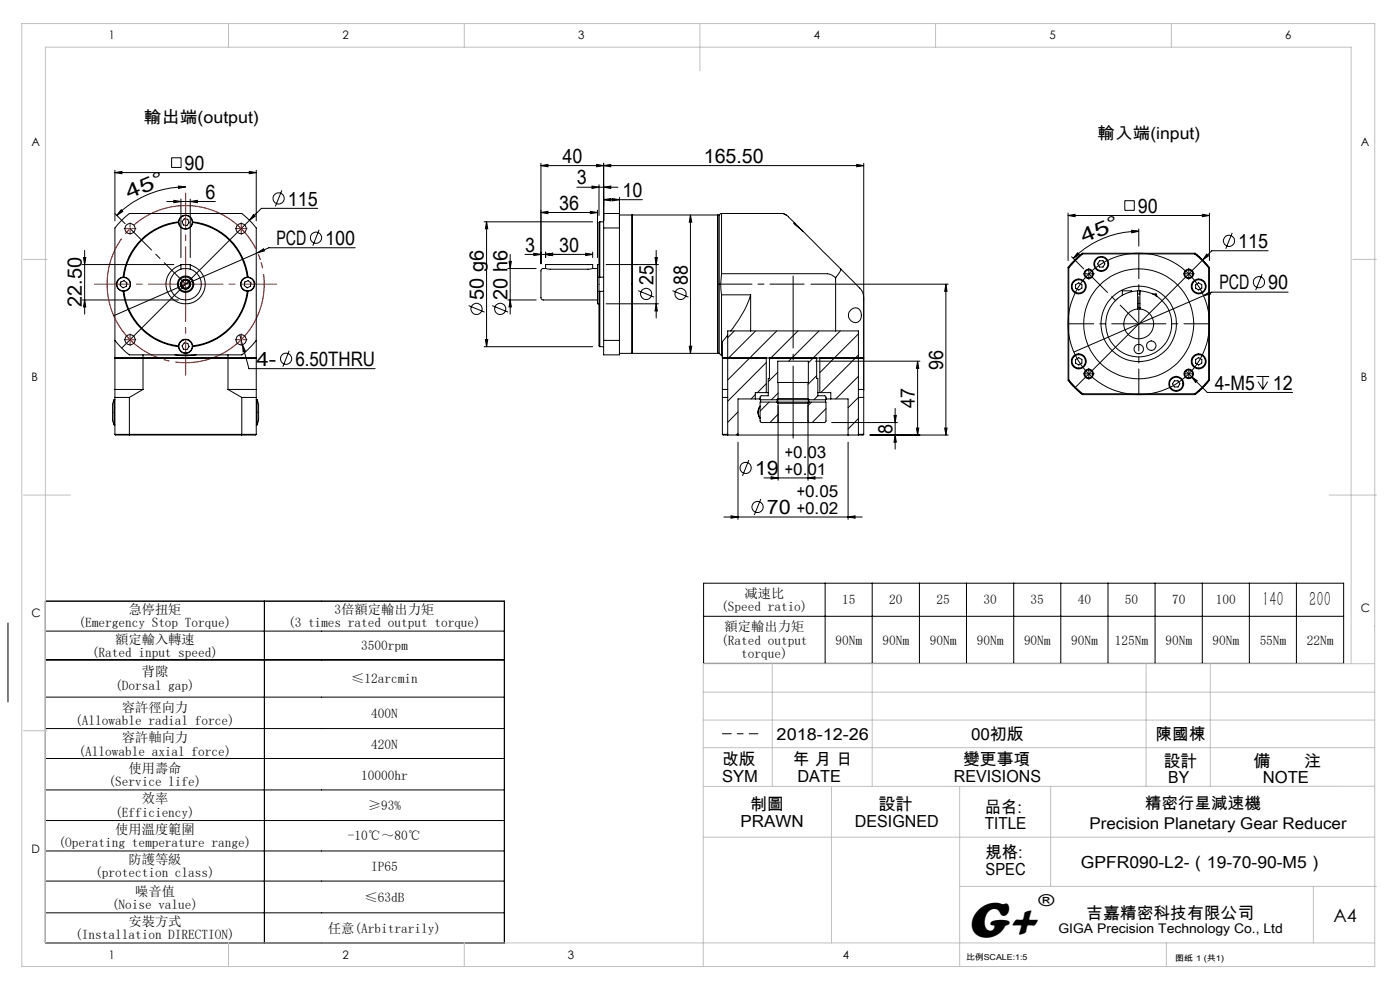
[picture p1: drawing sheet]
<svg xmlns="http://www.w3.org/2000/svg" width="297mm" height="210mm" viewBox="0 0 297 210" stroke-linecap="round" stroke-linejoin="round" font-family="sans-serif">
<g fill="none" stroke="#000" stroke-width=".21">
<path d="M24.4 36.6l1.5-.2v.5zM24.4 36.1v10.7M24.4 36.6h30M36.4 33.5h2v2h-2zM37.9 39.5l1.5 .1-1.5 .4zM39.4 39.6a20.6 20.6 0 0 0-14.6 6.1M52.9 36.4l1.5 .2-1.5 .3zM54.4 36.1v10.7M114.8 35.1l1.4-.2v.5zM114.8 34.6v21.3M114.8 35.1h68.4M122.4 39.7h8.7"/>
<path d="M125.6 39.5l1.5 .2-1.5 .3zM126.6 34.9l1.5 .2-1.5 .3zM127.1 39.2v6.5M128.1 35.1l1.5-.2v.5zM128.1 39.7l1.5-.2v.5zM128.1 34.6v12.2M181.8 34.9l1.4 .2-1.4 .3zM183.2 34.6v57.5M17.5 56.1h19.4M17.7 54.6h.5l-.2 1.5zM18 53.1v13.5M24.4 45.3l2.1 2.1"/>
<path d="M25.6 59.8l.7-.3 .6 .5-.1 .7-.7 .4-.6-.5zM25.7 44.5l.3 .4-1.2 .8zM26.1 58.8h.2M26.1 58.8a1.5 1.5 0 0 0-1.4 1.5 1.5 1.5 0 0 0 1.4 1.5M26.3 58.8a1.5 1.5 0 0 1 1.4 1.5 1.5 1.5 0 0 1-1.4 1.5M35.4 42.7h10.3M36.9 42.5l1.5 .2-1.5 .3zM37.9 47.1v.1M37.9 47.1a13.4 13.4 0 0 0-11.8 11.7M37.9 47.1a1.5 1.5 0 0 1 1.5-1.5 1.5 1.5 0 0 1 1.5 1.5M37.9 47.2a13.2 13.2 0 0 0-11.6 11.6M37.9 47.2a1.48 1.48 0 0 0 1.5 1.4 1.48 1.48 0 0 0 1.5-1.4"/>
<path d="M38.4 42.2v12.4M38.4 56.3a4.2 4.2 0 0 0-2.4 6.3 4.2 4.2 0 0 0 6.8 0 4.2 4.2 0 0 0-2.4-6.3M38.4 57.1v-1h2v1M39.1 46.4l.7 .1 .3 .7-.4 .6-.8-.1-.3-.7zM40.4 42.7l1.5-.2v.5zM40.4 42.2v12.4M40.9 47.2a13.2 13.2 0 0 1 11.6 11.6M40.9 47.1v.1M40.9 47.1a13.4 13.4 0 0 1 11.7 11.7M51.9 59.8l.7-.3 .6 .5-.1 .7-.7 .4-.6-.5zM52.5 58.8a1.5 1.5 0 0 0-1.5 1.5 1.5 1.5 0 0 0 1.5 1.5M52.5 58.8h.1"/>
<path d="M52.6 58.8a1.5 1.5 0 0 1 1.4 1.5 1.5 1.5 0 0 1-1.4 1.5M53.8 45.5l.4 .4-1.3 .8zM54.6 53.6l1.3-.8 .2 .4zM54.6 53.6l-30.5 13.4M59.8 40.4l-1.4 3.4M67.4 44.2h-11.9l-29.7 29.6M67.7 48.7l-1.3 3.4M75.4 52.6h-18.4l-2.4 1M102.7 47.1h23M103.2 47.1v26.4M103.2 47.1l.3 1.4h-.5zM107.7 57h6"/>
<path d="M108 55.4h.5l-.3 1.6zM108.2 54v12.6M111.4 54h14.3M113.2 53.7l1.6 .3-1.6 .2zM114.8 45.1l1.4-.3v.5zM114.8 45.1h12M115.7 54l1.5-.3v.5zM115.7 53.5v1.1M115.7 57l.9 .1h8.3l.8-.1M115.7 57h-.7l-.2 .4v5.8l.2 .4h11.8M115.7 57v-.9h10v.9M124.2 53.7l1.5 .3-1.5 .2z"/>
<path d="M125.2 44.8l1.6 .3-1.6 .2zM125.7 53.5v1.1M125.7 57h1.1M126.8 44.6v10M127.1 56.1h-.3v8.3h.3M127.1 58.8v3M127.1 58.8h.1M127.2 47.1l-.1 .1v11.6M127.2 47.1v11.7M127.2 47.1h.9M127.2 58.8h.9M128.1 42.4l1.5-.3v.5z"/>
<path d="M128.1 42.4h8.2M128.1 48.4v-3.1h3.3v3.1M128.1 48.4v23.8M128.1 48.4h3.3M128.6 56.1h11.1M129.9 42.1l1.5 .3-1.5 .2zM131.4 41.9v6.2M131.4 48.4v23.8M131.4 45.6h21.2M134.1 45.6v29.4M139 54.6h.5l-.3 1.5zM139.2 53.1v14.3"/>
<path d="M146.5 45.6v29.4M146.5 45.6l.3 1.5h-.6zM152.3 45.6v29.4M152.6 45.6v29.4M152.6 45.6l.3-.3h13.2l.7 .3M153.1 45.3v12.8M153.1 58.1l-.2 2.2 .2 2.2M153.1 58.1h22.4l1 .2 .8 .6M166.2 45.3l1 .6 1.6 1.6M168.8 47.5l-.3-.2a.65 .65 0 0 0 .5 .7l1.4 1.1 7.9 7.9M168.8 47.5l1.6 1.6M177.3 58.9v11.3"/>
<path d="M178.3 57l-.1 .6-.9 1.3M178.3 57l4.3 4.4a2.85 2.85 0 0 1 .6 1.8M226.6 45.7l1.5-.2v.5zM226.6 56.8h.1M226.6 45.2v10.1M226.6 45.7h30M226.7 56.8v23.8M227.3 54.5l2.6 2.5M228.1 55.1l1.5-1.4h23.9l.8 .7 2.3 2.4v23.8l-.8 1-2.3 2.1h-23.8l-1.1-.8-2-2.3v-23.8zM228.6 53.6l.4 .4-1.3 .8zM229.7 53.9l-3 2.9M229.7 53.9v-.2l-.9 .7-2.2 2.4"/>
<path d="M229.7 53.9h23.7M230.8 58.1h.3M231 57.9v.4M233.3 55.3h.7l.4 .7-.4 .6h-.7l-.4-.6zM238.6 42.6h2v2h-2zM240.1 48.9l1.5 .2-1.5 .3zM241.6 49.1a19.6 19.6 0 0 0-13.9 5.7M241.6 48.6v3.6M252 58.1h.3M252.2 57.9v.4M253.4 53.9l1.6 1.4 1.4 1.5M253.4 53.9l.1-.1a5.1 5.1 0 0 1 2 1.8l1.1 1.2h-.2"/>
<path d="M255.1 45.5l1.5 .2-1.5 .3zM255.1 55.2l-27.1 27.1M256 53.9l.4 .4-1.3 .9zM256.4 56.8v23.8M256.6 45.2v10.1M261.4 49.4l-1.4 3.4M267.8 58.2l-1.4 3.4M269 53.2h-11.9l-2 2M17.5 63.6h20.4M18 63.6l.2 1.5h-.5zM24.4 75.9h30M24.4 72.2l1.8 2 1.2 1.1h23.9l1.2-1.1 1.9-2"/>
<path d="M26.1 61.8a13.5 13.5 0 0 0 11.8 11.7M26.1 61.8h.2M26.3 61.8a13.2 13.2 0 0 0 11.6 11.6M30.3 75.3v7.3M37.1 75.3l1.7 .2 2.8-.2M37.9 73.5a1.5 1.5 0 0 0 1.5 1.5 1.5 1.5 0 0 0 1.5-1.5M37.9 73.4v.1M37.9 73.4a1.48 1.48 0 0 1 1.5-1.4 1.48 1.48 0 0 1 1.5 1.4M39.1 72.7l.7 .1 .3 .7-.4 .6h-.8l-.3-.7zM40.9 73.4v.1M48.4 75.3v7.3M50.9 71l.5 2.1"/>
<path d="M51.4 73.1l.7 1.4-.5 .1zM51.4 73.1l1.4 5.1h26.8M52.5 61.8a13.2 13.2 0 0 1-11.6 11.6M52.5 61.8h.1M52.6 61.8a13.5 13.5 0 0 1-11.7 11.7M61.3 74.4l-1.3 3.4M99.4 64.8l3.4 1.4M102.7 73.5h23M103 72h.5l-.3 1.5zM104.4 64.8l3.4 1.4M107.7 63.6h6M108.2 63.6l.3 1.5h-.5z"/>
<path d="M127.1 61.8h.1M127.1 61.8v11.6l.1 .1M127.2 61.8v11.7M127.2 73.5h.9M127.2 61.8h.9M128.1 72.2v3.1h3.3v-3.1M128.1 72.2h3.3M128.6 64.4h11.1M131.4 75h21.2M135.4 61.7l3.4 1.3M139.2 64.4l.3 1.6h-.5zM142.7 61.7l3.4 1.3"/>
<path d="M146.2 73.4h.6l-.3 1.6zM152.6 75l.5 .5M153.1 62.5v13M153.1 75.5h.1M153.1 62.5h6.1M153.2 75.9h30M154.4 71.1l-1.2 1.4v19.6M154.4 71.1v21.2M155 70.2h4.2M155 70.2h-.6v.9M155.8 70.2l-1.4 1.4M159.2 62.5a27.7 27.7 0 0 1-4.2 7.7"/>
<path d="M159.2 70.2h18.1M159.2 62.5v7.7M160.3 70.2l-5.9 5.9M162.6 75.9v7.4M162.6 76.9l-8.2 8.2M163.2 75.9v4.4h-.2v3.7h-1.6l-.1 .2v.6h3.4M164.8 70.2l-10.4 10.4M165 79l-2 2M169.3 70.2l-6.1 6M172 60.3h29.2M173 76.6h22.2M173.2 75.9v4.4h.3v3.7"/>
<path d="M173.2 79.7l-1.8 1.8M173.7 70.2l-6.4 6.4M173.9 75.9v7.4M177.3 70.2h4.8v12.4M178.3 70.2l-6.8 6.8M180.5 65.7a1.36 1.36 0 0 1 1.7-.1 1.36 1.36 0 0 1 .5 1.6 1.32 1.32 0 0 1-1.2 1.3 1.32 1.32 0 0 1-1.4-1l-.1-.3a1.53 1.53 0 0 1 .5-1.5zM182.1 70.8l-8.2 8.2M182.1 75.3l-8 8M182.1 79.8l-4.8 4.8M194.7 76.6l.2 1.5h-.5zM194.7 76.6v15.7M200.7 60.3l.2 1.5h-.5z"/>
<path d="M200.7 60.3v32M228.2 60.4l.6-.4 .7 .4v.7l-.7 .4-.6-.4zM228.2 76.3l.6-.4 .7 .4v.7l-.7 .4-.6-.4zM230.8 79.3h.3M231 79.2v.3M240.1 61.9v-.2h-2v.9M241.3 65.2v.3M241.3 65.5a3.2 3.2 0 0 0-2.4 4.9 3.2 3.2 0 0 0 5.4 0 3.2 3.2 0 0 0-2.5-4.9M241.3 61.7l-1.2 .2M241.3 61.7v3.5M241.3 65.5h.5M241.3 61.7h.5"/>
<path d="M241.3 65.2h.5M241.3 62.4h.5M241.3 64.4h.5M241.4 68.7h.4M241.6 68.5v.4M241.8 61.7v3.5M241.8 61.7a7 7 0 0 1 6.1 10.2 7 7 0 0 1-11.8 1.1 7 7 0 0 1 4-11.1M241.8 65.2v.3M244.5 62.4h.8M245.3 62.4v.4M245.3 62.4l.1 .5M251.6 78.7l4.5 4.5h18.1"/>
<path d="M252 79.3h.3M252.2 79.2v.3M252.8 79.9l1.2 .9-.4 .3zM253.6 60.4l.7-.4 .7 .4v.7l-.7 .4-.7-.4zM253.6 76.3l.7-.4 .7 .4v.7l-.7 .4-.7-.4zM255.3 62.7l1.3-.8 .2 .5zM255.3 62.7l-27.5 12M266.6 79.9h2.6M267.9 79.9v2.7M273.3 62h-16.2l-1.8 .7M24.2 84.8v5.3M24.2 84.8l-.3 .9v.5a8.5 8.5 0 0 0 .2 3.8l.1 .1"/>
<path d="M24.2 84.8h.2M24.2 90.1h.2M24.4 82.6h5.9M24.4 84.3h3M24.4 92.1h3M24.4 92.1l.1 .2h3M24.4 92.1v-43.7l1-1.3 2-1.8h23.9l2 1.8 1.1 1.3v43.7M27.4 92.1l.1 .2M27.4 92.1h23.9M27.4 84.3v7.8M27.5 92.3h23.8M30.3 82.6l-2.9 1.7"/>
<path d="M48.4 82.6h6M48.4 82.6l2.9 1.7M51.3 84.3h3.1M51.3 92.1h3.1M51.3 92.1v.2M51.3 84.3v7.8M54.4 92.1l-.2 .2h-2.9M54.4 84.8h.1M54.4 90.1h.1M54.5 84.8v5.3M54.5 84.8l.4 1.4a8.5 8.5 0 0 1-.3 3.8l-.1 .1M153.2 92.1h1.2"/>
<path d="M153.2 84.3h1.2M153.2 82.6h1.2M153.2 92.1l.2 .2h1M154.4 92.3h2.2M156.6 93.8v16.4M156.6 92.3h23.3M156.6 91.9l-.4 .4M156.6 87.4l-2.2 2.2M158.9 97.6l-1.4 3.4M160.2 84.6h1.1M160.2 84.6h-3.6v7.7M160.2 83.7l-.9 .9"/>
<path d="M161.3 86.1a2.03 2.03 0 0 0 0 2.7M161.3 86.2a1.96 1.96 0 0 0 0 2.5M161.4 84.8v.5M162.6 83.3h.4M162.6 83.3h-2.4v1.3M162.6 81.4l-1.9 1.9M163.2 85.3l-1.9 1.9M164.7 84.8h.3M164.7 85.3h.3M164.7 85.3h-3.4v4.2l.2 .1h3.2M164.7 89.6h7M164.7 85.3l.4 .2"/>
<path d="M165 84.8h6.5M165 85.3h6.5M165 84.8v.5M165.1 85.5h6.3M165.1 84.6h6.3M165.1 89.3l-.1 .2-.3 .1M165.1 81.1h6.3M165.1 81.1v3.5M165.1 85.5v16.4M165.1 81.1l-.1-4.5h6.5l-.1 4.5M165.1 84.6l-.4 .2M165.1 83.4l-1.4 1.4"/>
<path d="M165.1 87.9l-1.8 1.7M171.4 89.3l.3 .3M171.4 81.1v3.5M171.4 85.5v16.4M171.4 84.6l.3 .2M171.5 84.8h.2M171.5 85.3h.2M171.5 84.8v.5M171.7 85.3h3.5v4.1l-.2 .2h-3.3M171.7 85.3l-.3 .2M172.2 85.3l-.8 .7M173.5 83.3h.4"/>
<path d="M173.5 84h1.5l.2 .2v.6h-3.5M173.5 84l-.9 .8M173.9 83.3h2.3v1.3M175.1 84.8v.5M175.2 84.6h1M175.2 86.7l-2.9 2.9M176.2 84.6h3.7v7.7M176.4 89.6h14M179.9 93.8v16.4M179.9 92.3h2.2M182.1 82.6h1.1M182.1 84.3h1.1"/>
<path d="M182.1 82.6v1.7M182.1 92.1h1.1M182.1 84.3v8M182.1 84.3l-2.2 2.2M182.1 88.8l-2.2 2.2M183.2 92.1l-.1 .2h-1M184.6 92.3h16.6M189.7 88.1h.4l-.2 1.5zM189.9 86.6v8.7M189.9 92.3l.2 1.5h-.4zM194.4 90.8h.5l-.2 1.5zM200.4 90.8h.5l-.2 1.5z"/>
<path d="M226.7 80.6l1.4 1.6 1.6 1.3M226.7 80.6h-.1l.3 .5 1.5 1.5 1.3 1.1v-.2M229.7 83.5h23.7M249.1 80.8h.8l.4 .6-.4 .7h-.8l-.4-.7zM256.4 80.6l-1.4 1.6-1.6 1.3M256.4 80.6h.2l-1.1 1.3-2 1.8-.1-.2M266.9 81l1 1.6M268.9 81l-1 1.6M153.6 109.7h29.3M155.1 109.4l1.5 .3-1.5 .2zM161.4 105.9l-1.4 3.3M162.1 101.4h12.3"/>
<path d="M163.6 101.1l1.5 .3-1.5 .2zM171.4 101.4l1.5-.3v.5zM179.9 109.7l1.5-.3v.5zM1.7 132.1v16.8M9.6 127.5h97.4v72.5h-97.4zM9.6 133.9h97.4M9.6 140h97.4M56.1 127.5v72.5M149.3 123.7h135.7v17h-135.7zM149.3 130.7h135.7M175 123.7v17M185 123.7v17"/>
<path d="M195.1 123.7v17M205 123.7v17M215.1 123.7v17M225 123.7v17M235.1 123.7v17M245 123.7v17M255.1 123.7v17M265 123.7v17M275 123.7v17M9.6 147.9h97.4M9.6 154.5h97.4M9.6 160.9h97.4"/>
<path d="M9.6 167.6h97.4M9.6 174.1h97.4M9.6 180.5h97.4M9.6 186.9h97.4M9.6 193.6h97.4"/>
<circle cx="27.6" cy="48.5" r="1.08"/>
<circle cx="39.4" cy="47.1" r="1.41"/>
<circle cx="51.1" cy="48.5" r="1.09"/>
<circle cx="59.1" cy="42.1" r="1.18"/>
<circle cx="67" cy="50.4" r="1.19"/>
<circle cx="231" cy="58.1" r="1.01"/>
<circle cx="231" cy="58.1" r=".84"/>
<circle cx="233.6" cy="56" r="1.43"/>
<circle cx="233.6" cy="56" r="1.57"/>
<circle cx="252.2" cy="58.1" r="1.02"/>
<circle cx="252.2" cy="58.1" r=".84"/>
<circle cx="260.7" cy="51.1" r="1.19"/>
<circle cx="267.1" cy="59.9" r="1.18"/>
<circle cx="26.2" cy="60.3" r="1.43"/>
<circle cx="27.6" cy="72.1" r="1.08"/>
<circle cx="39.4" cy="60.3" r=".83"/>
<circle cx="39.4" cy="60.3" r="1.07"/>
<circle cx="39.4" cy="73.5" r="1.42"/>
<circle cx="39.4" cy="60.3" r="3.3"/>
<circle cx="39.4" cy="60.3" r="1.54"/>
<circle cx="39.4" cy="60.3" r="1"/>
<circle cx="39.4" cy="60.3" r="1.74"/>
<circle cx="51.1" cy="72.1" r="1.09"/>
<circle cx="52.5" cy="60.3" r="1.41"/>
<circle cx="60.7" cy="76.1" r="1.19"/>
<circle cx="101.1" cy="65.5" r="1.18"/>
<circle cx="106.1" cy="65.5" r="1.18"/>
<circle cx="137.1" cy="62.3" r="1.18"/>
<circle cx="144.4" cy="62.4" r="1.19"/>
<circle cx="228.8" cy="76.6" r="1.42"/>
<circle cx="228.8" cy="60.8" r="1.43"/>
<circle cx="228.8" cy="60.7" r="1.58"/>
<circle cx="228.9" cy="76.7" r="1.58"/>
<circle cx="231" cy="79.3" r="1"/>
<circle cx="231" cy="79.3" r=".83"/>
<circle cx="241.6" cy="68.7" r="8"/>
<circle cx="241.6" cy="68.7" r="15"/>
<circle cx="241.6" cy="68.7" r="11.7"/>
<circle cx="241.6" cy="74" r="1"/>
<circle cx="244.2" cy="73.3" r="1"/>
<circle cx="252.2" cy="79.3" r=".83"/>
<circle cx="252.2" cy="79.3" r="1.01"/>
<circle cx="254.3" cy="76.7" r="1.58"/>
<circle cx="254.3" cy="60.7" r="1.58"/>
<circle cx="254.3" cy="76.7" r="1.41"/>
<circle cx="254.3" cy="60.7" r="1.42"/>
<circle cx="158.2" cy="99.3" r="1.19"/>
<circle cx="249.5" cy="81.4" r="1.41"/>
<circle cx="249.5" cy="81.4" r="1.58"/>
<circle cx="160.7" cy="107.6" r="1.18"/>
</g>
<path d="M55.3 55.4a16.7 16.7 0 0 0-27.8-6.8 16.7 16.7 0 0 0 7.4 27.7 16.7 16.7 0 0 0 20.7-19.8l-.3-1.1" fill="none" stroke="#f00" stroke-width=".25" stroke-dasharray="30.5 1.3 1.3 1.3" stroke-dashoffset="-2.8" stroke-linecap="butt"/>
<g fill="none" stroke="#000" stroke-width=".21" stroke-dasharray="30.5 1.3 1.3 1.3">
<path d="M230.7 58.1h-.9M231 57.7v-.8M231 58.4v.9M231.3 58.1h.9M251.9 58.1h-.9M252.2 57.7v-.8M252.2 58.4v.9M252.5 58.1h.9M230.7 79.3h-.9M231 79v-.9M231 79.6v.9M231.3 79.3h.9"/>
<path d="M251.9 79.3h-.7M252.2 79v-.7M252.2 79.6v.7M252.5 79.3h.7"/>
</g>
<path d="M241.3 68.7h-14.7M241.6 68.4v-14.7M241.6 69v14.7M241.9 68.7h14.7" fill="none" stroke="#000" stroke-width=".21" stroke-dasharray="30.5 1.3 1.3 1.3" stroke-dashoffset="25.1"/>
<path d="M170.6 60.3h-18.3" fill="none" stroke="#000" stroke-width=".21" stroke-dasharray="30.5 1.3 1.3 1.3" stroke-dashoffset="23.2"/>
<path d="M168.3 92.9v-34.4" fill="none" stroke="#000" stroke-width=".21" stroke-dasharray="30.5 1.3 1.3 1.3" stroke-dashoffset="15.2"/>
<g fill="none" stroke="#f00" stroke-width=".21" stroke-dasharray="30.5 1.3 1.3 1.3">
<path d="M27.3 48.5h-.9M27.6 48.2v-1M27.6 48.8v.9M27.9 48.5h1M50.8 48.5h-.9M51.2 48.2v-1M51.2 48.8v.9M51.5 48.5h.9M27.3 72.1h-.9M27.6 71.7v-.9M27.6 72.4v.9M27.9 72.1h1"/>
<path d="M50.8 72.1h-.9M51.2 71.7v-.9M51.2 72.4v.9M51.5 72.1h.9"/>
</g>
<path d="M39.4 59.9v-19M39.1 60.3h-19M39.4 60.6v19M39.7 60.3h19" fill="none" stroke="#f00" stroke-width=".21" stroke-dasharray="30.5 1.3 1.3 1.3" stroke-dashoffset="22.9"/>
<path d="M27.4 48.5h.4M27.6 48.3v.4M51 48.5h.3M51.2 48.3v.4M27.4 72.1h.4M27.6 71.9v.3M39.2 60.3h.3M39.4 60.1v.4M51 72.1h.3M51.2 71.9v.3" fill="none" stroke="#f00" stroke-width=".21"/>
<path d="M153.3 155.6h7.5" fill="none" stroke="#000" stroke-width=".21" stroke-dasharray="30.5 1.3 1.3 1.3" stroke-dashoffset="28.6"/>
<path d="M231 58.1l10.6 10.6" fill="none" stroke="#000" stroke-width=".21" stroke-dasharray="30.5 1.3 1.3 1.3" stroke-dashoffset="24.9"/>
<path d="M27.6 48.5l11.8 11.8" fill="none" stroke="#000" stroke-width=".21" stroke-dasharray="30.5 1.3 1.3 1.3" stroke-dashoffset="24.1"/>
<g fill="none" stroke="#c0c0c0" stroke-width=".21">
<path d="M4.6 5h287v200h-287zM48.5 5v5M98.5 5v5M148.5 5v10M198.5 5v5M248.5 5v5M5 55h5M287 55h5M5 105h10M282 105h10M5 155h5M149.2 152.7h142.4"/>
<path d="M149.2 146.8h142.4M149.2 158.6h142.4M163.8 140.8v26M185 140.8v26M243.1 140.8v26M256.8 140.8v26M286.6 140.8v-130.8h-277v190h282M291.6 140.8h-142.4v64.2M149.2 177.6h142.4M176.4 166.8v33.2M203.6 166.8v38.2M222.9 166.8v21.2"/>
<path d="M291.6 166.8h-142.4M203.6 188h88.4M278.6 188v12M48.5 200v5M98.5 200v5M247.4 200v5"/>
</g>
<g fill="#000">
<path d="M37.9 39.5l1.5 .1-1.5 .4zM25.7 44.5l.3 .4-1.2 .8z"/>
<path d="M126.6 34.9l1.5 .2-1.5 .3zM114.8 35.1l1.4-.2v.5z"/>
<path d="M128.1 35.1l1.5-.2v.5zM181.8 34.9l1.4 .2-1.4 .3zM113.2 53.7l1.6 .3-1.6 .2zM115.7 54l1.5-.3v.5zM115.7 54l1.5-.3v.5zM124.2 53.7l1.5 .3-1.5 .2zM114.8 45.1l1.4-.3v.5zM125.2 44.8l1.6 .3-1.6 .2zM125.6 39.5l1.5 .2-1.5 .3zM128.1 39.7l1.5-.2v.5zM128.1 42.4l1.5-.3v.5zM129.9 42.1l1.5 .3-1.5 .2zM163.6 101.1l1.5 .3-1.5 .2zM171.4 101.4l1.5-.3v.5zM24.4 36.6l1.5-.2v.5zM52.9 36.4l1.5 .2-1.5 .3zM53.8 45.5l-.9 1.2 1.3-.8zM51.4 73.1l.2 1.5 .5-.1zM36.9 42.5l1.5 .2-1.5 .3zM40.4 42.7l1.5-.2v.5zM226.6 45.7l1.5-.2v.5zM255.1 45.5l1.5 .2-1.5 .3zM256 53.9l-.9 1.3 1.3-.9zM252.8 79.9l.8 1.2 .4-.3z"/>
<path d="M54.6 53.6l1.5-.4-.2-.4zM255.3 62.7l1.5-.3-.2-.5z"/>
<path d="M103.2 47.1l.3 1.4h-.5zM103 72h.5l-.3 1.5zM139 54.6h.5l-.3 1.5zM139.2 64.4l.3 1.6h-.5zM146.5 45.6l.3 1.5h-.6zM146.2 73.4h.6l-.3 1.6zM189.7 88.1h.4l-.2 1.5zM189.9 92.3l.2 1.5h-.4zM17.7 54.6h.5l-.2 1.5zM18 63.6l.2 1.5h-.5z"/>
<path d="M240.1 48.9l1.5 .2-1.5 .3zM228.6 53.6l.4 .4-1.3 .8z"/>
<path d="M108.2 63.6l.3 1.5h-.5zM108 55.4h.5l-.3 1.6zM194.4 90.8h.5l-.2 1.5zM194.7 76.6l.2 1.5h-.5zM200.4 90.8h.5l-.2 1.5zM200.7 60.3l.2 1.5h-.5z"/>
<path d="M155.1 109.4l1.5 .3-1.5 .2zM179.9 109.7l1.5-.3v.5z"/>
</g>
<text font-size="11" x="205.1" y="198.7">G+</text>
<g font-size="4.4">
<text x="267.8" y="128.5">140</text>
<text x="277.8" y="128.5">200</text>
</g>
<g font-size="4.2">
<text x="119.3" y="34.5">40</text>
<text x="149.3" y="34.5">165.50</text>
<text x="39.2" y="36">90</text>
<text x="122.4" y="39.1">3</text>
<text x="132.1" y="41.8">10</text>
<text x="27.3" y="42.3" transform="rotate(-23 27.3 42.3)">4 5 °</text>
<text x="43.6" y="42.1">6</text>
<text x="61.1" y="43.6">115</text>
<text x="118.6" y="44.5">36</text>
<text x="241.4" y="45.1">90</text>
<text x="58.6" y="51.9">PCD</text>
<text x="69" y="51.9">100</text>
<text x="111.4" y="53.4">3</text>
<text x="118.6" y="53.4">30</text>
<text x="229.9" y="51.6" transform="rotate(-23 229.9 51.6)">4 5 °</text>
<text x="262.7" y="52.6">115</text>
<text x="17.4" y="65.1" transform="rotate(-90 17.4 65.1)">22.50</text>
<text x="102.6" y="63.6" transform="rotate(-90 102.6 63.6)">50 g6</text>
<text x="107.7" y="63.6" transform="rotate(-90 107.7 63.6)">20 h6</text>
<text x="138.6" y="60.4" transform="rotate(-90 138.6 60.4)">25</text>
<text x="145.9" y="60.4" transform="rotate(-90 145.9 60.4)">88</text>
<text x="258.7" y="61.4">PCD</text>
<text x="269" y="61.4">90</text>
<text x="54.4" y="77.6">4-</text>
<text x="62.7" y="77.6">6.50THRU</text>
<text x="200.1" y="78.4" transform="rotate(-90 200.1 78.4)">96</text>
<text x="257.7" y="82.6">4-M5</text>
<text x="270" y="82.6">12</text>
<text x="194.1" y="86.6" transform="rotate(-90 194.1 86.6)">47</text>
<text x="189.3" y="92" transform="rotate(-90 189.3 92)">8</text>
<text x="160.2" y="100.8">19</text>
<text x="162.7" y="109.1">70</text>
</g>
<text font-size="3.9" x="282.9" y="195.5">A4</text>
<g font-size="3.5">
<text x="30.5" y="26.2">輸出端(output)</text>
<text x="232.8" y="29.5">輸入端(input)</text>
<text x="166.5" y="97.2">+0.03</text>
<text x="166.5" y="100.8">+0.01</text>
<text x="169" y="105.5">+0.05</text>
<text x="169" y="109.1">+0.02</text>
<text x="164.8" y="157">2018-12-26</text>
<text x="206" y="157">00初版</text>
<text x="245.2" y="157">陳國棟</text>
<text x="153.2" y="162.3">改版</text>
<text x="153.2" y="165.8">SYM</text>
<text x="168.2" y="162.3">年 月 日</text>
<text x="169.2" y="165.8">DATE</text>
<text x="202.4" y="165.8">REVISIONS</text>
<text x="204.3" y="162.3">變更事項</text>
<text x="246.9" y="162.6">設計</text>
<text x="247.9" y="166.1">BY</text>
<text x="265.9" y="162.6">備</text>
<text x="267.9" y="166.1">NOTE</text>
<text x="276.6" y="162.6">注</text>
<text x="159.1" y="171.9">制圖</text>
<text x="186.4" y="171.9">設計</text>
<text x="208.9" y="172.4">品名:</text>
<text x="157.1" y="175.4">PRAWN</text>
<text x="181.3" y="175.4">DESIGNED</text>
<text x="208.9" y="175.9">TITLE</text>
<text x="209.1" y="182.1">規格:</text>
<text x="209.1" y="185.6">SPEC</text>
<text x="229.3" y="184.2">GPFR090-L2-（19-70-90-M5）</text>
<text x="220.3" y="192.2">®</text>
<text x="230.5" y="194.8">吉嘉精密科技有限公司</text>
</g>
<g font-size="3.4">
<text x="242.9" y="171.6">精密行星減速機</text>
<text x="231.1" y="175.9">Precision Planetary Gear Reducer</text>
</g>
<g font-size="2.8">
<text x="27.2" y="130.3">急停扭矩</text>
<text x="71" y="130.3">3倍額定輸出力矩</text>
<text x="153" y="129.6">(Speed ratio)</text>
<text x="157.9" y="126.8">减速比</text>
<text x="178.6" y="128.2">15</text>
<text x="188.6" y="128.2">20</text>
<text x="198.6" y="128.2">25</text>
<text x="208.6" y="128.2">30</text>
<text x="218.6" y="128.2">35</text>
<text x="228.6" y="128.2">40</text>
<text x="238.6" y="128.2">50</text>
<text x="248.6" y="128.2">70</text>
<text x="257.9" y="128.2">100</text>
<text x="16.7" y="133.1">(Emergency Stop Torque)</text>
<text x="24.4" y="136.5">額定輸入轉速</text>
<text x="61.1" y="133.1">(3 times rated output torque)</text>
<text x="76.6" y="137.9">3500rpm</text>
<text x="153" y="136.7">(Rated output</text>
<text x="153.7" y="133.9">額定輸出力矩</text>
<text x="177.2" y="136.7">90Nm</text>
<text x="187.2" y="136.7">90Nm</text>
<text x="197.2" y="136.7">90Nm</text>
<text x="207.2" y="136.7">90Nm</text>
<text x="217.2" y="136.7">90Nm</text>
<text x="227.2" y="136.7">90Nm</text>
<text x="236.5" y="136.7">125Nm</text>
<text x="247.2" y="136.7">90Nm</text>
<text x="257.2" y="136.7">90Nm</text>
<text x="267.2" y="136.7">55Nm</text>
<text x="277.2" y="136.7">22Nm</text>
<text x="19.5" y="139.3">(Rated input speed)</text>
<text x="30.1" y="143.5">背隙</text>
<text x="157.2" y="139.5">torque)</text>
<text x="24.4" y="146.3">(Dorsal gap)</text>
<text x="74.5" y="144.9">≤12arcmin</text>
<text x="16" y="153.8">(Allowable radial force)</text>
<text x="25.8" y="151">容許徑向力</text>
<text x="78.7" y="152.4">400N</text>
<text x="16.7" y="160.3">(Allowable axial force)</text>
<text x="25.8" y="157.5">容許軸向力</text>
<text x="78.7" y="158.9">420N</text>
<text x="23" y="166.8">(Service life)</text>
<text x="27.2" y="164">使用壽命</text>
<text x="76.6" y="165.4">10000hr</text>
<text x="24.4" y="173.2">(Efficiency)</text>
<text x="30.1" y="170.4">效率</text>
<text x="78" y="171.8">≥93%</text>
<text x="12.4" y="179.7">(Operating temperature range)</text>
<text x="24.4" y="176.9">使用溫度範圍</text>
<text x="73.8" y="178.3">-10℃～80℃</text>
<text x="27.2" y="183.3">防護等級</text>
<text x="78.7" y="184.7">IP65</text>
<text x="20.2" y="186.1">(protection class)</text>
<text x="28.7" y="190">噪音值</text>
<text x="77.3" y="191.4">≤63dB</text>
<text x="23.7" y="192.8">(Noise value)</text>
<text x="27.2" y="196.4">安裝方式</text>
<text x="69.6" y="197.8">任意(Arbitrarily)</text>
<text x="224.5" y="197.8">GIGA Precision Technology Co., Ltd</text>
<text x="16" y="199.2">(Installation DIRECTION)</text>
</g>
<g font-size="2.5">
<text x="23.1" y="8.4">1</text>
<text x="72.7" y="8.4">2</text>
<text x="122.7" y="8.4">3</text>
<text x="172.7" y="8.4">4</text>
<text x="222.7" y="8.4">5</text>
<text x="272.7" y="8.4">6</text>
<text x="6.7" y="30.9">A</text>
<text x="288.7" y="30.9">A</text>
<text x="6.7" y="80.9">B</text>
<text x="288.7" y="80.9">B</text>
<text x="6.7" y="130.9">C</text>
<text x="288.7" y="129.9">C</text>
<text x="6.7" y="180.9">D</text>
<text x="23.1" y="203.4">1</text>
<text x="72.7" y="203.4">2</text>
<text x="120.5" y="203.4">3</text>
<text x="178.8" y="203.4">4</text>
</g>
<g font-size="1.7">
<text x="204.9" y="203.7">比例SCALE:1:5</text>
<text x="249.3" y="203.8">图纸 1 (共1)</text>
</g>
</svg>
